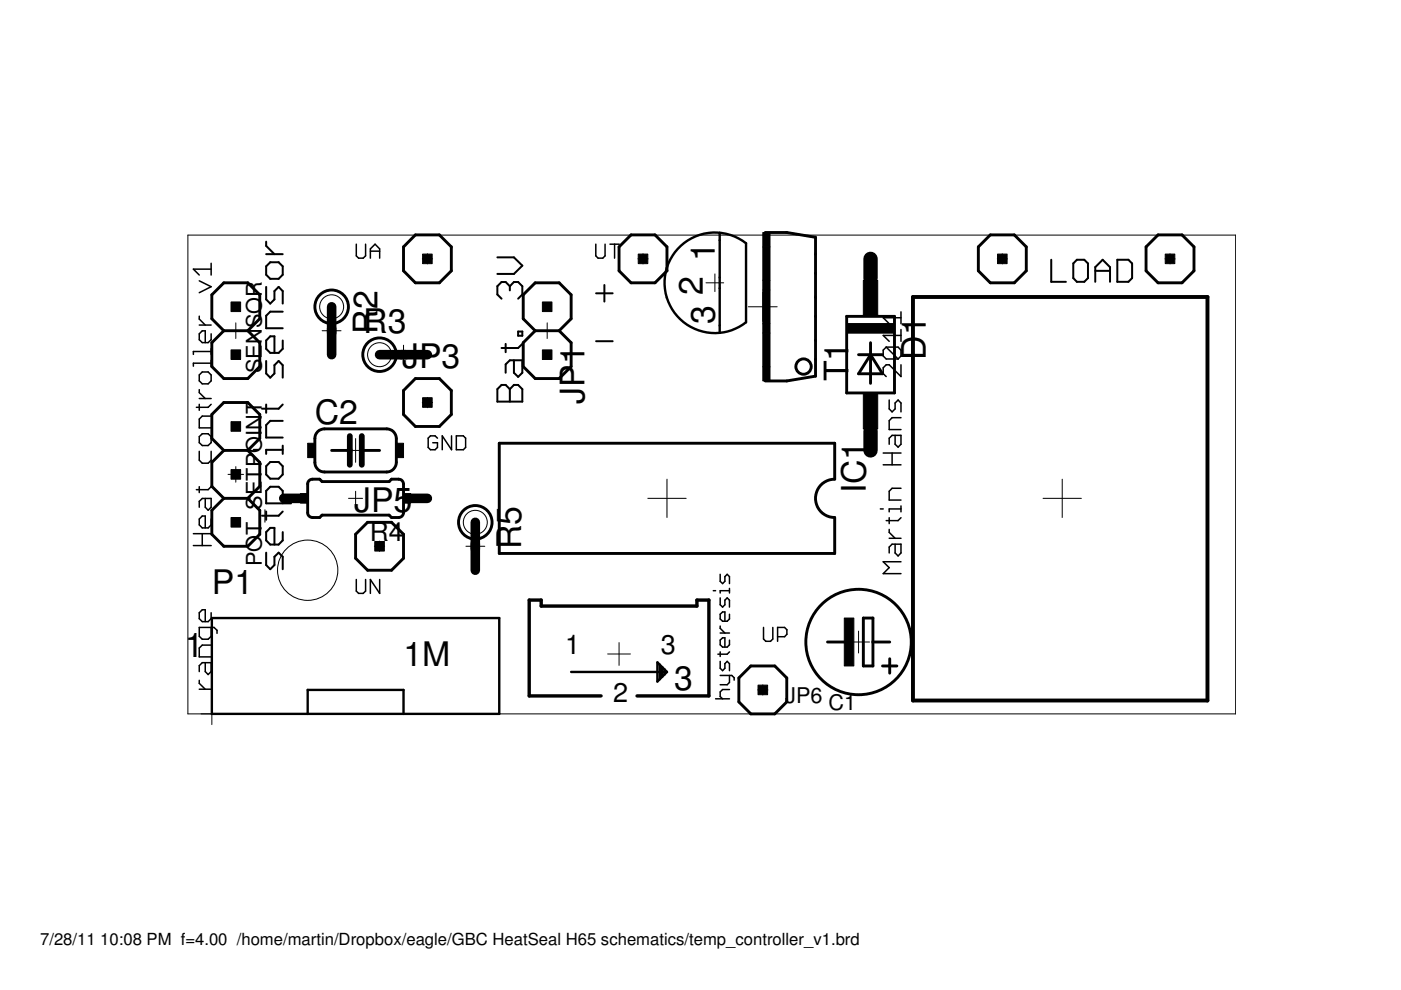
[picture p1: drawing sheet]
<svg xmlns="http://www.w3.org/2000/svg" width="297mm" height="210mm" viewBox="0 0 297 210" stroke-linecap="round" stroke-linejoin="round" font-family="sans-serif">
<g fill="#000" stroke="#000" stroke-width=".61">
<path d="M44.9 62.5l2.6-2.5zM47.5 60h5zM85.6 52.3v5.1zM85.6 57.4l2.5 2.6zM88.1 49.8h5.1zM88.1 49.8l-2.5 2.5zM93.2 49.8l2.5 2.5zM88.1 60h5.1zM95.7 52.3v5.1zM95.7 57.4l-2.5 2.6zM113.5 60h5.1zM118.6 60l2.5 2.5z"/>
<path d="M131.3 52.3v5.1zM131.3 57.4l2.5 2.6zM133.8 49.8h5.1zM133.8 49.8l-2.5 2.5zM138.9 49.8l2.5 2.5zM133.8 60h5.1zM141.4 52.3v5.1zM141.4 57.4l-2.5 2.6zM162.2 49.3h4.6zM166.8 49.3l6.1 1zM172.9 50.3v3.6zM172.9 53.9v4z"/>
<path d="M207.4 52.3v5.1zM207.4 57.4l2.6 2.6zM210 49.8h5zM207.4 52.3l2.6-2.5zM215 49.8l2.6 2.5zM210 60h5zM217.6 52.3v5.1zM215 60l2.6-2.6zM243 52.3v5.1zM243 57.4l2.5 2.6zM245.5 49.8h5.1zM245.5 49.8l-2.5 2.5z"/>
<path d="M250.6 49.8l2.5 2.5zM245.5 60h5.1zM253.1 52.3v5.1zM253.1 57.4l-2.5 2.6zM44.9 62.5v5.1zM44.9 72.7v5zM44.9 72.7l2.6-2.6zM44.9 67.6l2.6 2.5zM47.5 70.1h5zM52.5 70.1l2.6 2.6zM55.1 62.5v5.1zM52.5 70.1l2.6-2.5z"/>
<path d="M52.5 60l2.6 2.5zM55.1 72.7v5zM55.1 77.7l-2.6 2.6zM110.9 72.7v5zM110.9 72.7l2.6-2.6zM110.9 77.7l2.6 2.6zM110.9 62.5v5.1zM110.9 62.5l2.6-2.5zM113.5 70.1h5.1zM110.9 67.6l2.6 2.5zM118.6 70.1l2.5 2.6zM121.1 72.7v5z"/>
<path d="M121.1 62.5v5.1zM121.1 67.6l-2.5 2.5zM172.9 76.2v3.6zM172.9 67.1v5.1zM172.9 57.9v5.1zM172.9 72.2v4zM172.9 63v4.1zM184.6 75.2l-2.6 4zM184.6 72.7v2.5zM184.6 75.2v6.1zM184.6 75.2l2.5 4zM182 75.2h2.6z"/>
<path d="M182 79.2h5.1zM184.6 75.2h2.5zM189.7 67.1v16.2zM179.5 67.1h10.2zM44.9 98l2.6-2.5zM44.9 87.9v5.1zM44.9 77.7l2.6 2.6zM44.9 93l2.6 2.5zM47.5 85.3l-2.6 2.6zM47.5 80.3h5zM47.5 95.5h5zM52.5 95.5l2.6 2.5z"/>
<path d="M47.5 85.3h5zM55.1 87.9v5.1zM55.1 93l-2.6 2.5zM55.1 98v5.1zM52.5 85.3l2.6 2.6zM66.8 93v5zM70.3 95.5h3.9zM76.7 95.5h3.8zM68.8 90.9h13.2zM84 93v5zM85.6 82.8v5.1zM85.6 87.9l2.5 2.5z"/>
<path d="M88.1 80.3h5.1zM88.1 80.3l-2.5 2.5zM93.2 80.3l2.5 2.5zM88.1 90.4h5.1zM95.7 82.8v5.1zM95.7 87.9l-2.5 2.5zM113.5 80.3h5.1zM118.6 80.3l2.5-2.6zM162.2 80.8h4.6zM166.8 80.8l6.1-1zM105.9 94h71.1zM177 94v7.6z"/>
<path d="M179.5 67.1v16.2zM179.5 83.3h10.2zM44.9 98v5.1zM44.9 108.2v5.1zM44.9 108.2l2.6-2.5zM44.9 103.1l2.6 2.6zM44.9 113.3l2.6 2.5zM47.5 105.7h5zM52.5 105.7l2.6 2.5zM47.5 115.8h5zM52.5 105.7l2.6-2.6zM55.1 108.2v5.1z"/>
<path d="M55.1 113.3l-2.6 2.5zM65.2 102.6v6.1zM66.3 109.7h1.5zM66.3 101.6h1.5zM68.3 109.2l-.5 .5zM68.3 109.2h14.2zM67.8 101.6l.5 .5zM68.3 102.1h14.2zM75.4 113.3v5.1zM75.4 118.4l2.5 2.5zM77.9 110.7h5.1zM77.9 110.7l-2.5 2.6z"/>
<path d="M68.8 100.1h13.2zM82.5 109.2l.5 .5zM82.5 102.1l.5-.5zM83 110.7l2.6 2.6zM83 109.7h1.5zM83 101.6h1.5zM85.6 102.6v6.1zM85.6 113.3v5.1zM85.6 118.4l-2.6 2.5zM105.9 117.3h71.1zM105.9 94v23.3zM177 109.7v7.6z"/>
<path d="M77.9 120.9h5.1zM175.4 136.1h4.1zM183 131v10.2zM185.1 131v5.1zM183 131h2.1zM188.6 139.7v1.5zM185.1 136.1h3.5zM156.7 143.7v5.1zM156.7 148.8l2.5 2.6zM159.2 141.2h5.1zM159.2 141.2l-2.5 2.5zM164.3 141.2l2.5 2.5z"/>
<path d="M159.2 151.4h5.1zM166.8 143.7v5.1zM166.8 148.8l-2.5 2.6zM183 141.2h2.1zM185.1 136.1v5.1zM187.1 141.2h1.5zM188.6 141.2v1.5zM188.6 141.2h1.6z"/>
</g>
<g fill="none" stroke="#000" stroke-width=".61">
<path d="M66.8 98a2.02 2.02 0 0 0 2 2.1M68.8 90.9a2.02 2.02 0 0 0-2 2.1M82 90.9a2.06 2.06 0 0 1 2 2.1M84 98a2.06 2.06 0 0 1-2 2.1M65.2 108.7l.3 .7 .8 .3M66.3 101.6l-.8 .3-.3 .7M84.5 101.6l.7 .3 .4 .7M85.6 108.7l-.4 .7-.7 .3M177 101.6a4.1 4.1 0 0 0-4.1 4.1 4.1 4.1 0 0 0 4.1 4"/>
<circle cx="70.3" cy="65" r="3.6"/>
<circle cx="80.5" cy="75.2" r="3.6"/>
<circle cx="170.4" cy="77.7" r="1.63"/>
<circle cx="100.8" cy="110.7" r="3.6"/>
<circle cx="182" cy="136.1" r="11.2"/>
</g>
<path d="M70.3 69.6v1zM70.3 65v10.2zM80.5 75.2h10.1zM85 75.2h1.1zM60.2 105.7h3.5zM87.1 105.7h3.5zM100.8 115.3v1zM100.8 110.7v10.2z" fill="#000" stroke="#000" stroke-width="2"/>
<g fill="#000" stroke="#000" stroke-width=".21">
<path d="M89.6 53.9h2v2h-2zM135.3 53.9h2v2h-2zM161.7 59.5h1.6v2h-1.6zM161.7 49.3h1.6v3h-1.6zM161.7 52.3h1.6v7.2h-1.6zM183 59.5h3.1v7.6h-3.1zM211.5 53.9h2v2h-2zM247.1 53.9h2v2h-2zM49 64h2v2.1h-2zM49 74.2h2v2h-2zM115 74.2h2v2h-2zM115 64h2v2.1h-2z"/>
<path d="M161.7 77.7h1.6v3.1h-1.6zM161.7 68.6h1.6v2h-1.6zM161.7 70.6h1.6v7.1h-1.6zM161.7 61.5h1.6v7.1h-1.6zM179.5 68.6h10.2v2h-10.2zM49 99.6h2v2h-2zM49 89.4h2v2h-2zM65.2 94h1.6v3h-1.6zM84 94h1.6v3h-1.6zM89.6 84.3h2v2.1h-2zM183 83.3h3.1v7.6h-3.1zM49 109.7h2v2.1h-2z"/>
<path d="M63.7 104.6h1.5v2.1h-1.5zM79.5 114.8h2v2h-2zM85.6 104.6h1.5v2.1h-1.5zM179 131h2v10.2h-2zM160.7 145.3h2v2h-2z"/>
</g>
<path d="M74.2 92.5v3zM74.2 95.5v3.1zM76.7 92.5v3zM76.7 95.5v3.1z" fill="#000" stroke="#000" stroke-width="1.2"/>
<path d="M193.6 63h62.4zM256 63v85.5zM193.6 63v85.5zM193.6 148.5h62.4z" fill="#000" stroke="#000" stroke-width=".83"/>
<path d="M158.2 51.6a10.7 10.7 0 0 0-14.5 1.1 10.7 10.7 0 0 0 0 14.5 10.7 10.7 0 0 0 14.5 1.1" fill="none" stroke="#000" stroke-width=".51"/>
<g fill="#000" stroke="#000" stroke-width=".51">
<path d="M152.6 49.3v1.6zM152.6 50.9v7.9zM152.6 69v1.6zM152.6 58.8v2.3zM152.6 61.1v7.9zM158.2 51.6v16.7zM44.9 131h61zM105.9 131v20.4zM44.9 131v20.4zM44.9 151.4h20.3zM65.2 146.3h20.4zM65.2 146.3v5.1z"/>
<path d="M85.6 146.3v5.1zM65.2 151.4h20.4zM85.6 151.4h20.3zM139.4 144.5l.5-.5zM139.4 140.4v4.1zM121.1 142.5h18.8zM139.9 140.9v1.6zM139.9 142.5v1.5zM139.4 140.4l.5 .5zM140.4 141.5v2zM140.4 143.5l-.5 .5zM139.9 140.9l.5 .6z"/>
<path d="M140.9 142v1zM140.9 143l-.5 .5zM140.4 141.5l.5 .5zM141.4 142.5l-.5 .5zM140.9 142l.5 .5zM139.9 142.5h1.5z"/>
</g>
<path d="M112.2 127.2v20.4zM112.2 127.2h2.5zM114.7 127.2v1.3zM114.7 128.5h33.1zM147.8 127.2v1.3zM147.8 127.2h2.5zM112.2 147.6h15.2zM135.1 147.6h15.2zM150.3 127.2v20.4z" fill="#000" stroke="#000" stroke-width=".72"/>
<g fill="#000" stroke="#000" stroke-width=".42">
<path d="M56.4 56.5v1.7zM56.4 58.2l.9 .9zM56.4 51.2v.9zM57.3 55.6l-.9 .9zM57.3 59.1h1.8zM56.4 52.1l1.8 1.8zM57.3 55.6h1.8zM59.1 59.1l.8-.9zM59.9 56.5v1.7zM59.1 55.6l.8 .9zM56.4 53.9h3.5zM105.5 58.1h3.5z"/>
<path d="M106.3 59.8h.9zM107.2 59.8l.9 .9zM109 59.8h.9zM109 58.1l1.7-1.8zM105.5 54.6h3.5zM109.9 59.8l.8 .9zM109 54.6l1.7 1.7zM222.9 55.1v4.7zM222.9 59.8h3.1zM227.6 55.9v3.1zM227.6 59l.7 .8zM228.3 55.1l-.7 .8z"/>
<path d="M228.3 59.8h1.6zM228.3 55.1h1.6zM229.9 59.8l.8-.8zM230.7 55.9v3.1zM229.9 55.1l.8 .8zM232.2 56.6v3.2zM232.2 56.6l1.6-1.5zM232.2 57.4h3.1zM233.8 55.1l1.5 1.5zM235.3 56.6v3.2zM236.9 55.1v4.7zM236.9 59.8h2.3z"/>
<path d="M239.2 59.8l.8-.8zM236.9 55.1h2.3zM240 55.9v3.1zM239.2 55.1l.8 .8zM56.4 76.5v2.7zM56.4 72.2v1.8zM57.3 71.3l-.9 .9zM56.4 66.9v2.7zM56.4 66.9l.9-.8zM56.4 60.8v2.7zM56.4 74l.9 .8zM57.3 71.3h.9z"/>
<path d="M57.3 66.1h2.6zM56.4 63.5l.9 .9zM58.2 77.4v1.8zM58.2 79.2l-.9 .9zM58.2 71.3v3.5zM58.2 61.7v1.8zM58.2 63.5l-.9 .9zM59.1 76.5l-.9 .9zM57.3 74.8h1.8zM59.1 60.8l-.9 .9zM59.1 76.5l.8 .9zM59.9 72.2v1.8z"/>
<path d="M59.9 74l-.8 .8zM56.4 69.6h3.5zM59.9 61.7v2.7zM59.1 60.8l.8 .9zM105.5 60.7v1.7zM105.5 60.7l.8-.9zM106.3 73.8h3.6zM105.5 62.4l.8 .9zM107.2 77.3v1.7zM107.2 77.3l.9-.9zM107.2 72.9v1.8zM108.1 76.4h2.6z"/>
<path d="M108.1 60.7v.9zM109 59.8l-.9 .9zM109 76.4v2.6zM109 79l.9 .9zM109.9 73.8l.8-.9zM109.9 70.3v.9zM109.9 70.3h.8zM110.7 76.4v2.6zM109.9 79.9l.8-.9zM109.9 71.2h.8zM110.7 70.3v.9zM110.7 60.7v1.7z"/>
<path d="M110.7 62.4l-.8 .9zM126.4 62.2h3.5zM126.4 72.3h3.5zM128.1 60.4v3.5zM53.8 95.4h.9zM55.5 86.7h3.6zM56.4 98.8v1.8zM56.4 95.4v.8zM56.4 95.4h3.5zM56.4 90.1v2.7zM57.3 89.2l-.9 .9zM56.4 85.8v1.7z"/>
<path d="M57.3 98l-.9 .8zM57.3 89.2h2.6zM56.4 79.2l.9 .9zM57.3 98h1.8zM59.9 85.8l-.8 .9zM59.1 98l.8 .8zM59.9 94.5v1.7zM56.4 92.8h3.5zM59.9 77.4v2.7zM105.5 82.5v2.7zM105.5 82.5l.8-.9zM106.3 81.6h.9z"/>
<path d="M107.2 81.6l.9 .9zM109 81.6l-.9 .9zM108.1 82.5v2.7zM109 81.6h.9zM109.9 81.6l.8 .9zM105.5 85.2h5.2zM110.7 82.5v2.7zM55.5 109.3h3.6zM56.4 117.2v2.6zM56.4 112.8v1.8zM57.3 111.9l-.9 .9zM56.4 108.5v1.7z"/>
<path d="M56.4 104.1v2.6zM56.4 104.1l.9-.9zM56.4 100.6l.9 .9zM56.4 114.6l.9 .9zM57.3 111.9h.9zM57.3 103.2h1.8zM57.3 101.5h1.8zM58.2 118v1.8zM58.2 119.8l-.9 .9zM58.2 111.9v3.6zM58.2 118l.9-.8zM57.3 115.5h1.8z"/>
<path d="M59.9 108.5l-.8 .8zM59.1 103.2l.8 .9zM59.9 100.6l-.8 .9zM59.1 117.2l.8 .8zM59.9 112.8v1.8zM59.9 114.6l-.8 .9zM59.9 104.1v2.6zM59.9 98.8v1.8zM56.4 106.7h5.3zM56.4 119.8l.9 .9zM59.9 118v2.7z"/>
</g>
<g fill="#000" stroke="#000" stroke-width=".32">
<path d="M41 57.1h3.8zM41 57.1l1.2 1.2zM44.8 55.8v2.5zM75.5 51.8v2.4zM75.5 54.2l.5 .5zM76 54.7h1zM77 54.7l.5-.5zM77.5 51.8v2.4zM78.5 52.8v1.9zM78.5 52.8l1-1zM78.5 53.3h2zM79.5 51.8l1 1z"/>
<path d="M80.5 52.8v1.9zM126.3 51.8v2.4zM126.3 54.2l.5 .5zM126.8 54.7h1zM127.8 54.7l.5-.5zM128.3 51.8v2.4zM129.3 51.8h2zM130.3 51.8v2.9zM41 77v.6zM41 77h3.8zM41 74.5v.6zM41 74.5h3.8z"/>
<path d="M42.2 79.5v1.2zM42.2 70.8v1.2zM42.2 70.8l.7-.7zM42.2 67v.6zM42.2 62.1l2.6-1.3zM42.9 78.9l-.7 .6zM42.2 72l.7 .6zM42.9 70.1h.6zM43.5 70.1v2.5zM42.2 67.6l1.3 1.3zM42.9 78.9h1.2zM42.9 72.6h1.2z"/>
<path d="M44.1 78.9l.7 .6zM44.8 76.4v1.2zM44.8 73.9v1.2zM44.8 70.8v1.2zM44.1 72.6l.7-.6zM42.2 68.9h2.6zM42.2 59.5l2.6 1.3zM187.3 78v1.2zM187.3 79.2l.6 .6zM187.3 74.2v1.3zM187.3 74.2l.6-.6zM187.3 71.1h3.7z"/>
<path d="M187.3 67.4h3.7zM187.9 77.3l-.6 .7zM187.3 75.5l.6 .6zM187.9 73.6h2.5zM187.9 77.3h.6zM187.3 71.1l1.2 1.3zM187.3 67.4l1.2 1.2zM187.9 76.1h2.5zM190.4 73.6l.6 .6zM187.9 73.6l2.5 2.5zM191 77.3v2.5zM188.5 77.3l2.5 2.5z"/>
<path d="M191 74.2v1.3zM191 75.5l-.6 .6zM191 69.9v2.5zM191 66.1v2.5zM41.6 86.4h2.5zM42.2 95.7v1.9zM42.2 97.6l.7 .6zM42.2 92.6v1.3zM42.2 93.9l.7 .6zM42.2 88.9v1.8zM42.2 88.9l.7-.7zM42.2 85.7v1.3z"/>
<path d="M42.2 82.6v.6zM42.2 80.7l.7 .7zM42.9 98.2h1.2zM42.2 92.6l.7-.6zM42.9 94.5h1.2zM42.9 88.2h1.9zM42.9 81.4h1.2zM42.2 83.2l1.3 1.3zM44.1 98.2l.7-.6zM42.9 92h1.2zM44.1 94.5l.7-.6zM44.1 86.4l.7-.7z"/>
<path d="M44.1 81.4l.7-.7zM44.8 95.7v1.9zM44.8 92.6v1.3zM44.1 92l.7 .6zM42.2 90.7h2.6zM42.2 84.5h2.6zM44.8 79.5v1.2zM90.8 92.9v2zM90.8 94.9l.5 .5zM91.3 92.4l-.5 .5zM91.3 95.4h.9zM91.3 92.4h.9z"/>
<path d="M92.2 95.4l.6-.5zM92.2 92.4l.6 .5zM92.8 93.9v1zM91.8 93.9h1zM93.8 92.4v3zM93.8 92.4l1.9 3zM95.7 92.4v3zM96.8 92.4v3zM96.8 95.4h1.4zM98.2 95.4l.5-.5zM96.8 92.4h1.4zM98.7 92.9v2z"/>
<path d="M98.2 92.4l.5 .5zM187.3 96.1h3.7zM188.5 92.9v1.3zM188.5 92.9l.6-.6zM188.5 89.2v1.9zM189.1 88.6l-.6 .6zM188.5 84.8v1.9zM189.1 96.1v2.5zM189.1 92.3h1.9zM189.1 88.6h1.9zM188.5 86.7l.6 .6zM189.8 92.3v1.9z"/>
<path d="M189.8 85.4v1.3zM189.8 86.7l-.7 .6zM189.8 94.2l.6 .6zM190.4 84.8l-.6 .6zM187.3 98.6h3.7zM191 92.3v1.9zM191 94.2l-.6 .6zM188.5 91.1h2.5zM191 85.4v1.9zM190.4 84.8l.6 .6zM41 113.2h3.8zM41.6 103.8h2.5z"/>
<path d="M42.2 110v1.3zM42.2 110l.7-.6zM42.2 106.3v1.2zM42.2 106.3l.7-.6zM42.2 103.2v1.2zM42.9 113.2v2.5zM42.2 111.3l.7 .6zM42.9 109.4h.6zM42.9 105.7h1.9zM43.5 109.4v2.5zM43.5 105.7v1.8zM42.9 111.9h1.2z"/>
<path d="M43.5 107.5l.6 .7zM44.1 103.8l.7-.6zM41 115.7h3.8zM44.8 110v1.3zM44.1 111.9l.7-.6zM44.8 105.7v1.8zM44.1 108.2l.7-.7zM186.6 107.9h.7zM187.3 119.1h3.7zM187.9 110.4h2.5zM188.5 116v1.2zM188.5 116l.6-.6z"/>
<path d="M188.5 112.2v.7zM188.5 109.8v1.2zM188.5 107.9v.6zM188.5 107.9h2.5zM188.5 104.2v1.8zM189.1 103.5l-.6 .7zM189.1 115.4h1.9zM189.1 103.5h1.9zM189.8 115.4v1.8zM188.5 112.9l1.3 1.2zM189.8 117.2l.6 .7zM190.4 110.4l.6-.6z"/>
<path d="M191 115.4v1.8zM191 117.2l-.6 .7zM188.5 114.1h2.5zM191 107.3v1.2zM188.5 106h2.5zM42.2 137.4v1.9zM42.2 137.4l.7-.6zM42.2 133v1.9zM42.2 134.9l.7 .6zM42.2 129.9v1.3zM42.2 129.9l.7-.6zM42.9 136.8h1.9z"/>
<path d="M42.9 135.5h1.2zM42.2 131.2l.7 .6zM42.9 129.3h.6zM43.5 129.3v2.5zM44.1 135.5l.7-.6zM42.9 131.8h1.2zM42.2 139.3h2.6zM44.8 133v1.9zM44.8 129.9v1.3zM44.8 131.2l-.7 .6zM42.2 133h3.2zM46 133.6v.7z"/>
<path d="M45.4 133l.6 .6zM75.5 122.9v2.4zM75.5 125.3l.5 .5zM76 125.8h1zM77 125.8l.5-.5zM77.5 122.9v2.4zM78.5 122.9v2.9zM78.5 122.9l2 2.9zM80.5 122.9v2.9zM151.2 125.2h.5zM152.2 138.7h2zM152.7 138.2v1z"/>
<path d="M152.7 135.7v1zM152.7 135.7l.5-.5zM152.7 132.7v.5zM152.7 130.2v1zM152.7 130.2l.5-.5zM152.7 126.8v1.4zM152.7 125.2v.5zM152.7 125.2h2zM152.7 121.8v1.5zM152.7 136.7l.5 .5zM153.2 135.2h.5zM152.7 131.2l.5 .5z"/>
<path d="M153.2 129.7h.5zM152.7 128.2l.5 .5zM152.7 123.3l.5 .4zM153.7 135.2v2zM152.7 133.2l1 1zM153.7 129.7v2zM153.7 127.3v.9zM153.7 128.2l-.5 .5zM153.7 122.3v1zM153.7 123.3l-.5 .4zM154.2 138.7l.5-.5zM153.2 137.2h1z"/>
<path d="M153.2 131.7h1zM154.2 126.8l-.5 .5zM154.2 121.8l-.5 .5zM154.7 135.7v1zM154.7 136.7l-.5 .5zM152.7 134.2h2zM154.7 130.2v1zM154.7 131.2l-.5 .5zM154.7 127.3v1.4zM154.2 126.8l.5 .5zM154.7 124.8v.9zM154.7 122.3v1.4z"/>
<path d="M154.2 121.8l.5 .5zM161.9 133v2.5zM161.9 135.5l.5 .5zM162.4 136h1zM163.4 136l.4-.5zM163.8 133v2.5zM164.9 133v3zM164.9 133h1.4zM166.3 133l.5 .5zM164.9 135h1.4zM166.8 133.5v1zM166.8 134.5l-.5 .5z"/>
<path d="M187.3 121.6l1.2-1.2zM187.3 119.1l1.2 1.3zM187.3 121.6h3.7zM42.2 144.2v.7zM42.2 141.1v1.3zM42.2 141.1l.7-.6zM42.9 140.5h1.9zM42.2 144.9l1.3 1.2zM43.5 140.5v1.9zM43.5 142.4l.6 .6zM42.2 146.1h2.6zM44.8 140.5v1.9z"/>
<path d="M44.8 142.4l-.7 .6zM151.7 148.2h3zM152.7 146.7v1zM152.7 146.7l.5-.5zM152.7 145.2h1.5zM152.7 143.2h2.4zM152.7 140.2v1.5zM152.7 147.7l.5 .5zM153.2 146.2h1.5zM152.7 141.7l.5 .5zM153.7 140.7v1zM153.7 141.7l-.5 .5z"/>
<path d="M154.2 145.2l.5-.5zM154.2 140.2l-.5 .5zM154.7 143.2v1.5zM154.7 140.7v1.5zM154.2 140.2l.5 .5zM155.1 143.2l.6 .5zM155.7 143.7v.5z"/>
</g>
<g fill="none" stroke="#000" stroke-width=".21">
<circle cx="70.3" cy="65" r="2.54"/>
<circle cx="80.5" cy="75.2" r="2.54"/>
<circle cx="100.8" cy="110.7" r="2.54"/>
<circle cx="65.2" cy="120.9" r="6.4"/>
</g>
<path d="M184.6 54.9v4zM184.6 91.4v4.1z" fill="#000" stroke="#000" stroke-width="3"/>
<g fill="#000" stroke="#000" stroke-width=".21">
<path d="M39.8 49.8v101.6zM89.5 54.9h2.2zM90.6 53.8v2.2zM135.3 54.9h2.1zM136.3 53.8v2.2zM149.7 60h3.7zM211.4 54.9h2.2zM212.5 53.8v2.2zM247 54.9h2.1zM248.1 53.8v2.2zM39.8 49.8h222.2zM48.3 70.1h3.3z"/>
<path d="M50 68.5v3.3zM68.3 70.1h4zM70.3 68.1v4zM83.5 75.2h4zM85.6 73.2v4zM114.4 70.1h3.3zM116 68.5v3.3zM151.6 58.1v3.7zM158.7 65h6.1zM161.7 62v6.1zM181.9 75.2h5.3zM184.6 72.5v5.3z"/>
<path d="M72.9 95.5h5zM75.4 93v5zM89.5 85.3h2.2zM90.6 84.3v2.1zM48.3 100.6h3.3zM50 98.9v3.3zM73.9 105.7h3zM75.4 104.2v2.9zM79.4 115.8h2.2zM80.5 114.7v2.2zM98.8 115.8h4zM100.8 113.8v4z"/>
<path d="M137.3 105.7h8.2zM141.4 101.6v8.1zM221.1 105.7h8.2zM225.2 101.6v8.1zM128.8 138.7h4.9zM179.7 136.1h4.7zM182 133.8v4.6zM39.8 151.4h222.2zM42.7 151.4h4.5zM44.9 149.1v4.5zM131.3 136.2v4.9zM160.6 146.3h2.2z"/>
<path d="M161.7 145.2v2.2zM262 49.8v101.6z"/>
</g>
<g font-size="7.2">
<text x="151.6" y="55.4" transform="rotate(-90 151.6 55.4)">1</text>
<text x="149" y="62.5" transform="rotate(-90 149 62.5)">2</text>
<text x="77" y="70.5">R3</text>
<text x="80.1" y="70.7" transform="rotate(-90 80.1 70.7)">R2</text>
<text x="151.6" y="68.6" transform="rotate(-90 151.6 68.6)">3</text>
<text x="196.3" y="76.2" transform="rotate(-90 196.3 76.2)">D1</text>
<text x="85.2" y="78">JP3</text>
<text x="179.9" y="80.9" transform="rotate(-90 179.9 80.9)">T1</text>
<text x="66.8" y="89.9">C2</text>
<text x="123.9" y="85.7" transform="rotate(-90 123.9 85.7)">JP1</text>
<text x="183.6" y="104.6" transform="rotate(-90 183.6 104.6)">IC1</text>
<text x="75.1" y="108.5">JP5</text>
<text x="110.5" y="116.4" transform="rotate(-90 110.5 116.4)">R5</text>
<text x="44.9" y="126">P1</text>
<text x="39.2" y="139.3">1</text>
<text x="85.5" y="141.2">1M</text>
<text x="142.9" y="146.3">3</text>
</g>
<g font-size="5.7">
<text x="119.8" y="138.7">1</text>
<text x="140.1" y="138.7">3</text>
<text x="130" y="148.8">2</text>
</g>
<text font-size="5.6" x="78.4" y="114.8">R4</text>
<g font-size="4.6">
<text x="55.5" y="79.1" transform="rotate(-90 55.5 79.1)">SENSOR</text>
<text x="55.5" y="120.1" transform="rotate(-90 55.5 120.1)">POT_SETPOINT</text>
<text x="166.5" y="149.1">JP6</text>
<text x="175.6" y="150.6">C1</text>
</g>
<g font-size="3.5">
<text x="8.5" y="200.4">7/28/11</text>
<text x="21.3" y="200.4">10:08 PM f=4.00 /home/martin/Dropbox/eagle/GBC HeatSeal H65 schematics/temp_controller_v1.brd</text>
</g>
</svg>
